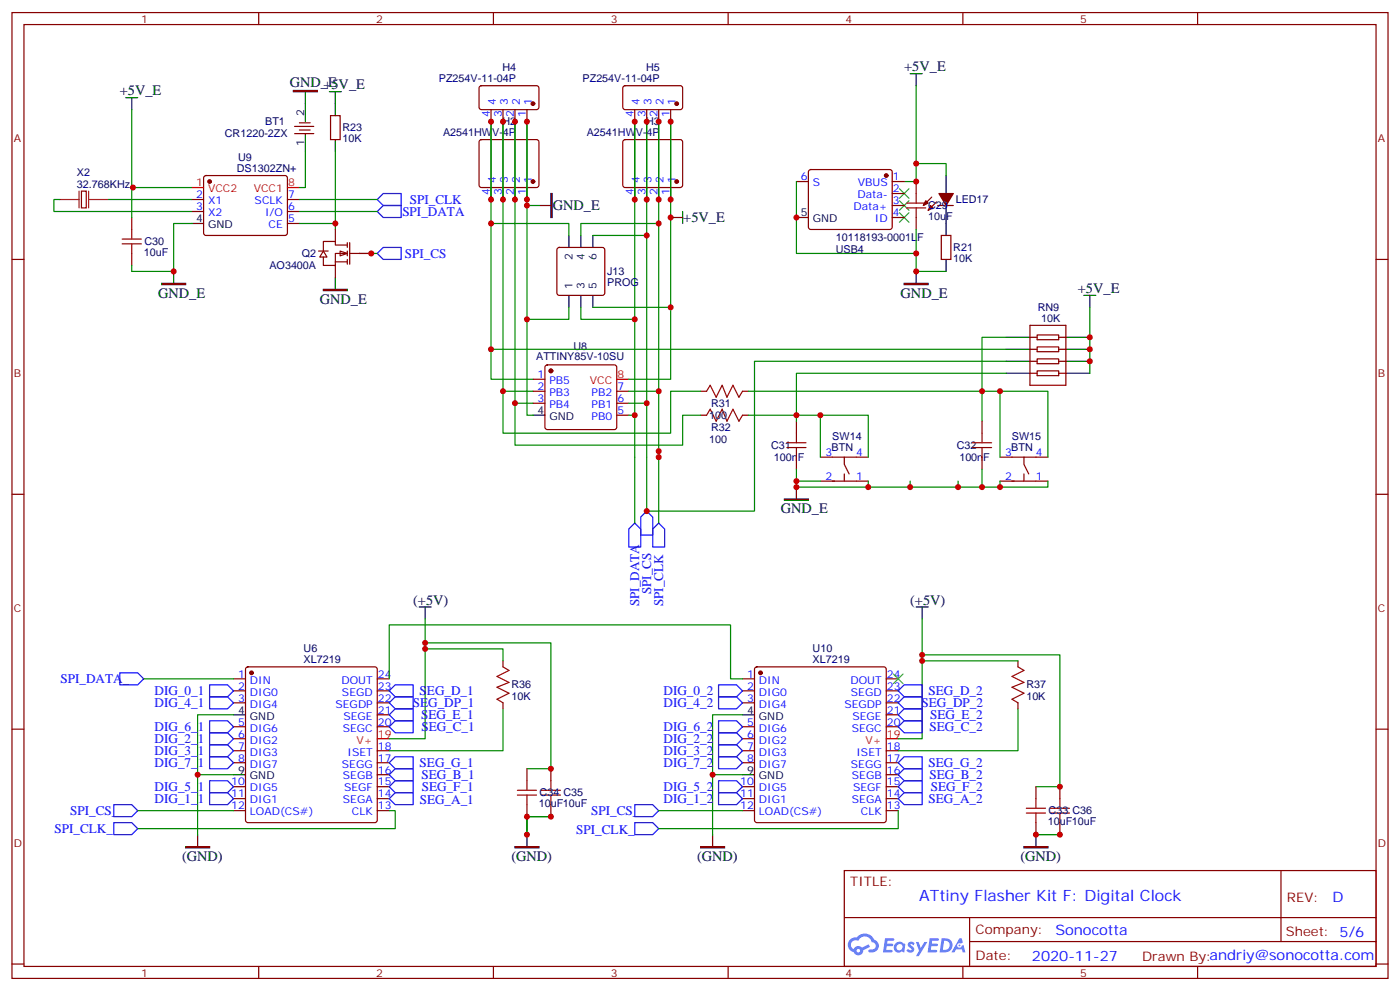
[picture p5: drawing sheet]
<svg xmlns="http://www.w3.org/2000/svg" width="412mm" height="292mm" viewBox="0 0 412 292" stroke-linecap="round" stroke-linejoin="round" font-family="sans-serif">
<g fill="none" stroke="#870000" stroke-width=".35">
<path d="M3.5 3.7h405.4v284.3h-405.4zM7.1 7.2h398.2v277.3h-398.2zM76.2 3.7v3.5M145.3 3.7v3.5M214.5 3.7v3.5M283.6 3.7v3.5M352.8 3.7v3.5M3.5 76.4h3.6M405.3 76.4h3.6M3.5 145.5h3.6M405.3 145.5h3.6M3.5 214.7h3.6"/>
<path d="M405.3 214.7h3.6M248.7 256.3h156.6v28.2h-156.6zM377.3 256.3v20.9M248.7 270.1h156.5M285.6 277.2h119.6M285.6 270.1v14.2M3.5 283.8h3.6M76.2 284.5v3.5M145.3 284.5v3.5M214.5 284.5v3.5M283.6 284.5v3.5M352.8 284.5v3.5"/>
<path d="M405.3 283.8h3.6"/>
</g>
<g fill="#5487ff">
<path d="M267.7 277.5a1.22 1.22 0 0 1 1.7 .2l-.4 .6a.47 .47 0 0 0-.3-.4 .47 .47 0 0 0-.5 .2l.1 .2a1.14 1.14 0 0 1 .8 1.8 1.14 1.14 0 0 1-1.9 0l-.2-.2 .5-.6 .7 .5a.29 .29 0 0 0 .3-.3 .29 .29 0 0 0-.2-.3 1.04 1.04 0 0 1-.6-1.7z"/>
<path d="M260.7 276.2h2.4l.3 .2-.2 .5-1.8 .1-.1 .8h1.5l.3 .4-.3 .4h-1.6l-.2 1.1h1.7l.2 .3-.2 .3-2.6 .1z"/>
<path d="M273.8 276.2h2.4l.3 .2-.1 .5-1.8 .1-.2 .8h1.6l.3 .4-.4 .4-1.6-.1-.1 1.1 1.7 .1 .2 .3-.2 .3-2.6 .1z"/>
<path d="M282.6 276.2h.7l.3 1.3-.6 .3a.69 .69 0 0 0-1 .3 .69 .69 0 0 0 .4 .9 .69 .69 0 0 0 .9-.6l.5-.2 .6 2.2h-.8l-.2-.9h-1.8l-.5 .9h-.8z"/>
<path d="M269.8 277.3h.8l.6 1.8 1.1-1.8h.9l-2.6 4.2h-.8l.9-1.5z"/>
<path d="M277.4 276.2l-.6 4.2h1.3a2.11 2.11 0 0 0 2.5-2.1 2.11 2.11 0 0 0-2.5-2.1zM278.1 277a1.39 1.39 0 0 1 1.7 1.4 1.39 1.39 0 0 1-1.8 1.2h-.3z"/>
<path d="M263.7 277.8a1.54 1.54 0 0 0-.1 2.2 1.54 1.54 0 0 0 2.2 .1l.6 .3 .3-2.3-.2-.3h-.4a1.49 1.49 0 0 0-2.4 0zM264 278.8a.94 .94 0 0 1 1.8 0 .94 .94 0 0 1-1.8 0z"/>
<path d="M250.4 276.6a2.18 2.18 0 0 0 1.1 3.7 1.44 1.44 0 0 0 1.6 .9 1.44 1.44 0 0 0 1.2-1.4l2-1.1-.5-.7-1.9 1a1.47 1.47 0 0 0-2.4 .4 1.39 1.39 0 0 1-.7-1.9 1.39 1.39 0 0 1 2-.5 2.12 2.12 0 0 1 2.2-1.3 2.12 2.12 0 0 1 1.9 1.7 1.14 1.14 0 0 1 1.1 1.4 1.14 1.14 0 0 1-1.7 .7 .43 .43 0 0 0-.5 .4 .43 .43 0 0 0 .4 .5 1.98 1.98 0 0 0 2.5-1.2 1.98 1.98 0 0 0-1.2-2.6 3.1 3.1 0 0 0-5.3-.6l-.9 .1zM252.3 279.9a.55 .55 0 0 1 1.1 0 .55 .55 0 0 1-1.1 0z"/>
<circle cx="282.6" cy="278.3" r=".26"/>
</g>
<g fill="none" stroke="#a10000" stroke-width=".35">
<path d="M267.1 59.8h5.6M269.9 57v2.8M36 71.8h5.6M36 70.4h5.6M38.8 67.6v2.8M38.8 71.8v2.8M267.1 61.2h5.6M269.9 61.2v2.8M208.1 115.2l1.1-1.8 1.8 3.5 1.7-3.5 1.4 3.5 1.8-3.5 1.8 3.5 1-1.7M208.1 122.2l1.1-1.7 1.8 3.5 1.7-3.5 1.4 3.5 1.8-3.5 1.8 3.5 1-1.8M231.8 131.8h5.6M231.8 130.4h5.6"/>
<path d="M234.6 127.5v2.9M234.6 131.8v2.8M286.5 131.8h5.6M286.5 130.4h5.6M289.3 127.5v2.9M289.3 131.8v2.8"/>
</g>
<g fill="none" stroke="#870000" stroke-width=".35">
<path d="M86.8 37.2h5.6M86.8 39.3h5.6M88.2 36.2h3.2M88.2 38.3h3.2M97.4 34h2.8v7.1h-2.8zM141.3 25.4l.5-.2 16.5 .1 .4 .6v5.9l-.7 .5-16.5-.1-.4-.6v-5.7zM144.6 32.3v3.5M148.2 32.3v3.5M151.7 32.3v3.5M155.2 32.3v3.5M183.7 25.4l.4-.2 16.6 .1 .4 .6-.1 5.9-.6 .5-16.5-.1-.5-.6v-5.7zM187 32.3v3.5"/>
<path d="M190.5 32.3v3.5M194 32.3v3.5M197.6 32.3v3.5M24 56.3h1.4v4.9h-1.4zM56.4 58.7h3.6M60.2 51.9l.5-.2h23.3l.5 .2 .2 .5-.1 16.5-.6 .4h-23.6l-.4-.7v-16.2zM84.7 58.7h3.5M141.3 41.3l.5-.2h16.2l.5 .2 .2 .5v12.7l-.2 .5-.5 .2h-16.2l-.5-.2-.2-.5v-12.7zM144.6 55.2v3.5M148.2 55.2v3.5M151.7 55.2v3.5M155.2 55.2v3.5"/>
<path d="M183.7 41.3l.4-.2h16.3l.5 .2 .2 .5v12.7l-.3 .5-.4 .2h-16.3l-.4-.2-.3-.5v-12.7zM187 55.2v3.5M190.5 55.2v3.5M194 55.2v3.5M197.6 55.2v3.5M234.6 53.4h3.5M238.4 50.1l.4-.2h23.3l.5 .2 .2 .5v16.5l-.7 .5-23.5-.1-.5-.6v-16.3zM262.8 53.4h3.5M262.8 57h3.5M269.9 53.4v3.6M274.5 58l-2.5 2.5M275.9 59.4l-2.5 2.5"/>
<path d="M38.8 64v3.6M38.8 74.6v3.5M56.4 62.3h3.6M84.7 62.3h3.5M84.7 65.8h3.5M164.3 73.1l.4-.3h12.7l.5 .3 .3 .5v12.7l-.3 .5-.5 .2h-12.7l-.5-.3-.2-.4v-12.7zM262.8 60.5h3.5M262.8 64h3.5M269.9 64v3.6M276.2 60.5h4.6M277.3 69.3h2.8v7.1h-2.8zM303.4 99.3h2.1"/>
<path d="M303.4 95.8h10.6v17.6h-10.6zM305.5 98.6h6.4v1.4h-6.4zM311.9 99.3h2.1M157 115.2h3.5M157 111.7h3.5M157 118.7h3.5M160.7 107.6l.5-.2h19.8l.5 .2 .2 .5v17.7l-.3 .5-.4 .2h-19.8l-.5-.3-.2-.4v-17.7zM181.7 115.2h3.5M181.7 118.7h3.5M206.4 115.2h1.7M218.7 115.2h1.8M303.4 109.9h2.1"/>
<path d="M303.4 102.8h2.1M303.4 106.4h2.1M305.5 109.2h6.4v1.4h-6.4zM305.5 105.7h6.4v1.4h-6.4zM305.5 102.1h6.4v1.4h-6.4zM311.9 109.9h2.1M311.9 102.8h2.1M311.9 106.4h2.1M181.7 122.2h3.5M206.4 122.2h1.7M218.7 122.2h1.8M234.6 124v3.5"/>
<path d="M234.6 134.6v3.5M241.7 134.6h14.1M248.7 134.6v2.1l1.4 2.8M248.7 139.5v2.1M289.3 124v3.5M289.3 134.6v3.5M294.6 134.6h14.1M301.6 134.6v2.1l1.4 2.8M301.6 139.5v2.1M241.7 141.6h14.1M294.6 141.6h14.1"/>
</g>
<g fill="none" stroke="#000" stroke-width=".35">
<path d="M37 28.8h3.6M38.8 28.8v3.5M90 27v8.8M90 39.3v5.3M97 27h3.5M98.8 27v7M268.1 21.7h3.5M269.9 21.7v3.5M98.8 41.1v3.5M278.7 51.7v5.3M51.2 79.9v3.5M56.4 65.8h3.6"/>
<path d="M158.7 60.5h3.6M167.6 69.3v3.5M171.1 69.3v3.5M174.6 69.3v3.5M197.6 64h3.5M201.1 62.3v3.5M234.6 64h3.5M269.9 79.9v3.5M278.7 60.5v8.8M278.7 76.4v3.5M98.8 81.7v3.5M167.6 87v3.5"/>
<path d="M171.1 87v3.5M174.6 87v3.5M296.3 99.3h7.1M314 99.3h7M319.3 87h3.5M321 87v3.5M296.3 109.9h7.1M296.3 106.4h7.1M296.3 102.8h7.1M314 109.9h7M314 106.4h7M314 102.8h7"/>
<path d="M157 122.2h3.5M234.6 143.4v3.5"/>
</g>
<g fill="none" stroke="#008700" stroke-width=".35">
<path d="M38.8 32.3v22.9h17.6M197.6 35.8v75.9h-12.4M269.9 25.2v28.2h-3.6M17.6 58.7h-1.7v3.6h40.5M31.7 58.7h24.7M39.2 55.2h-.4v8.8M88.2 58.7h22.9M90 44.6v10.6h-1.8M98.8 44.6v23M144.6 58.7v-22.9v75.9h12.4M148.2 58.7v-22.9v79.4h8.8M151.7 58.7v-22.9v82.9h5.3"/>
<path d="M155.2 58.7v-22.9v24.7h3.5M187 58.7v-22.9v86.4h-1.8M190.5 58.7v-22.9v82.9h-5.3M194 58.7v-22.9v79.4h-8.8M234.6 53.4v21.2h35.3v5.3h8.8M269.9 48.2h8.8v3.5M56.4 65.8h-5.2v14.1h-12.4v-1.8M88.2 62.3h22.9M88.2 65.8h10.6M105.8 74.6h5.3M144.6 65.8h23v3.5M155.2 60.5v61.7h1.8"/>
<path d="M174.6 69.3h15.9M194 65.8h-22.9v3.5M269.9 67.6v7M167.6 90.5v3.5h-12.4M171.1 90.5v3.5h15.9M174.6 90.5h23M296.3 99.3h-7v24.7M321 90.5v19.4M144.6 102.8h151.7M148.2 115.2v12.3h49.4v-12.3h8.8M151.7 118.7v12.4h49.4v-8.9h5.3M194 115.2v19.4"/>
<path d="M220.5 115.2h74.1v19.4M294.6 115.2h14.1v19.4M296.3 109.9h-61.7v14.1M296.3 106.4h-74.1v44.1h-31.7v-31.8M187 122.2v31.8M194 132.8v21.2M220.5 122.2h21.2v12.4M234.6 138.1v3.5M241.7 122.2h14.1v12.4M289.3 138.1v5.3M241.7 141.6h-7.1v1.8h33.5v-1.8M255.8 141.6v1.8"/>
<path d="M282.2 141.6v1.8M294.6 141.6v1.8h-26.5M308.7 141.6v1.8h-14.1"/>
</g>
<g fill="#870000" stroke="#870000" stroke-width=".35">
<path d="M276.6 57h4.2l-2.1 3.5z"/>
<path d="M274.1 60.5l.7 .7-1.4 .7z"/>
<path d="M272.7 59.1l.7 .7-1.4 .7z"/>
<circle cx="162.3" cy="109.2" r=".53"/>
<circle cx="61.7" cy="53.4" r=".53"/>
<circle cx="261.1" cy="51.7" r=".53"/>
<circle cx="157" cy="53.4" r=".53"/>
<circle cx="199.3" cy="53.4" r=".53"/>
<circle cx="157" cy="30.5" r=".53"/>
<circle cx="199.3" cy="30.5" r=".53"/>
</g>
<path d="M56.4 55.2h3.6M84.7 55.2h3.5M181.7 111.7h3.5" fill="none" stroke="#f00" stroke-width=".35"/>
<path d="M86.4 26.6h7.1v.4h-7.1zM162.3 57h.3v7h-.3zM47.6 83.4h7.1v.4h-7.1zM95.2 85.2h7.1v.3h-7.1zM266.3 83.4h7.1v.4h-7.1zM231.1 146.9h7v.4h-7z" fill="#000" stroke="#000" stroke-width=".35"/>
<path d="M111.1 58.7l1.8-1.7h5.3v3.5h-5.3zM111.1 62.3l1.8-1.8h5.3v3.5h-5.3zM111.1 74.6l1.8-1.8h5.3v3.6h-5.3zM187 154l1.7 1.8v5.2h-3.5v-5.2zM190.5 150.5l1.8 1.7v5.3h-3.6v-5.3zM194 154l1.8 1.8v5.2h-3.5v-5.2z" fill="none" stroke="#00f" stroke-width=".35"/>
<path d="M264.9 59.1l2.9 2.8M264.9 55.6l2.9 2.8M267.8 59.1l-2.9 2.8M267.8 55.6l-2.9 2.8M264.9 62.6l2.9 2.8M267.8 62.6l-2.9 2.8" fill="none" stroke="#3c3" stroke-width=".35"/>
<path d="M17.6 58.7h5.7M23.3 56.3v4.9M26.1 58.7h5.6M26.1 56.3v4.9" fill="none" stroke="#8c2424" stroke-width=".35"/>
<g fill="#fff" stroke="#870000" stroke-width=".35">
<path d="M100.2 73.9l2.1 .7-2.1 .7z"/>
<path d="M95.2 73.9l1.1 1.8h-2.1z"/>
</g>
<g fill="none" stroke="#870000" stroke-width=".35">
<path d="M93.8 73.9h2.9M98.8 77.1h3.5M98.8 67.6v3.5M98.8 78.1v3.6M102.3 72.1h-3.5v-1h-3.6v2.8M102.3 74.6h-3.5v3.5h-3.6v-2.4M102.3 71.4v1.4M102.3 73.9v1.4M102.3 76.4v1.4M103 71.4v6.4M103 74.6h6.4M68.8 199.8h3.5"/>
<path d="M72.6 196.5l.4-.2h37.4l.5 .2 .2 .5v44.5l-.2 .5-.5 .2h-37.4l-.5-.3-.2-.4v-44.5zM111.1 199.8h3.6M148.2 194.6v1.7M218.7 199.8h3.5M222.5 196.5l.5-.2h37.3l.5 .2 .3 .5v44.5l-.3 .5-.5 .2h-37.3l-.5-.3-.3-.4v-44.5zM261.1 199.8h3.5M299.9 194.6v1.7M68.8 203.4h3.5M68.8 206.9h3.5M68.8 214h3.5M68.8 217.5h3.5M111.1 203.4h3.6"/>
<path d="M111.1 206.9h3.6M111.1 214h3.6M111.1 210.4h3.6M148.2 206.9v1.8M218.7 203.4h3.5M218.7 206.9h3.5M218.7 214h3.5M218.7 217.5h3.5M261.1 203.4h3.5M261.1 206.9h3.5M261.1 214h3.5M261.1 210.4h3.5"/>
<path d="M299.9 206.9v1.8M68.8 221h3.5M68.8 224.5h3.5M68.8 231.6h3.5M68.8 235.1h3.5M68.8 238.7h3.5M111.1 221h3.6M111.1 224.5h3.6M111.1 231.6h3.6M111.1 235.1h3.6M111.1 238.7h3.6M111.1 228.1h3.6"/>
<path d="M155.2 226.3v3.5M155.2 236.9v3.5M162.3 226.3v3.5M162.3 236.9v3.5M218.7 221h3.5M218.7 224.5h3.5M218.7 231.6h3.5M218.7 235.1h3.5M218.7 238.7h3.5M261.1 221h3.5M261.1 224.5h3.5M261.1 231.6h3.5"/>
<path d="M261.1 235.1h3.5M261.1 238.7h3.5M261.1 228.1h3.5M305.2 231.6v3.5M312.2 231.6v3.5M305.2 242.2v3.5M312.2 242.2v3.5"/>
</g>
<g fill="none" stroke="#008700" stroke-width=".35">
<path d="M42.3 199.8h26.5M114.7 199.8v-15.8h100.5v15.8h3.5M125.2 182.2v35.3h-10.5M125.2 191h23v3.6M125.2 189.3h37.1v37h-7.1M271.6 182.2v35.3h-7M271.6 192.8h40.6v38.8h-7M271.6 194.6h28.3M68.8 210.4h-10.6v35.3M148.2 208.7v12.3h-33.5M218.7 210.4h-8.8v35.3M299.9 208.7v12.3h-35.3"/>
<path d="M40.6 238.7h28.2M58.2 228.1h10.6M114.7 238.7h1.7v5.2h-75.8M194 238.7h24.7M209.9 228.1h8.8M264.6 238.7v5.2h-70.6M155.2 240.4v5.3v-5.3h7.1M305.2 245.7h7"/>
</g>
<g fill="#870000" stroke="#870000" stroke-width=".35">
<circle cx="224" cy="198.1" r=".53"/>
<circle cx="74.1" cy="198.1" r=".53"/>
</g>
<path d="M123.5 178.7h3.5M125.2 178.7v3.5M269.9 178.7h3.5M271.6 178.7v3.5M68.8 210.4h3.5M218.7 210.4h3.5M68.8 228.1h3.5M218.7 228.1h3.5M58.2 245.7v3.5M155.2 245.7v3.5M209.9 245.7v3.5M305.2 245.7v3.5" fill="none" stroke="#000" stroke-width=".35"/>
<path d="M111.1 217.5h3.6M261.1 217.5h3.5" fill="none" stroke="#f00" stroke-width=".35"/>
<g fill="none" stroke="#a10000" stroke-width=".35">
<path d="M148.2 196.3l1.7 1.1-3.5 1.7 3.5 1.8-3.5 1.4 3.5 1.8-3.5 1.7 1.8 1.1M299.9 196.3l1.7 1.1-3.5 1.7 3.5 1.8-3.5 1.4 3.5 1.8-3.5 1.7 1.8 1.1M152.4 234.1h5.6M152.4 232.7h5.6M155.2 229.8v2.9M155.2 234.1v2.8M159.5 234.1h5.6M159.5 232.7h5.6M162.3 229.8v2.9M162.3 234.1v2.8M302.3 239.4h5.7M302.3 237.9h5.7"/>
<path d="M305.2 235.1v2.8M305.2 239.4v2.8M309.4 239.4h5.6M309.4 237.9h5.6M312.2 235.1v2.8M312.2 239.4v2.8"/>
</g>
<path d="M54.7 249.2h7v.4h-7zM151.7 249.2h7v.4h-7zM206.4 249.2h7v.4h-7zM301.6 249.2h7.1v.4h-7.1z" fill="#000" stroke="#000" stroke-width=".35"/>
<g fill="none" stroke="#00f" stroke-width=".35">
<path d="M35.3 198.1h5.3l1.7 1.7-1.7 1.8h-5.3zM61.7 212.2h5.3l1.8 1.8-1.8 1.7h-5.3zM61.7 205.1h5.3l1.8 1.8-1.8 1.8h-5.3zM61.7 219.3h5.3l1.8 1.7-1.8 1.8h-5.3zM61.7 215.7h5.3l1.8 1.8-1.8 1.8h-5.3zM61.7 201.6h5.3l1.8 1.8-1.8 1.7h-5.3zM114.7 214l1.7-1.8h5.3v3.5h-5.3zM114.7 206.9l1.7-1.8h5.3v3.6h-5.3zM114.7 203.4l1.7-1.8h5.3v3.5h-5.3zM114.7 210.4l1.7-1.7h5.3v3.5h-5.3zM211.7 201.6h5.3l1.7 1.8-1.7 1.7h-5.3zM211.7 215.7h5.3l1.7 1.8-1.7 1.8h-5.3z"/>
<path d="M211.7 219.3h5.3l1.7 1.7-1.7 1.8h-5.3zM211.7 205.1h5.3l1.7 1.8-1.7 1.8h-5.3zM211.7 212.2h5.3l1.7 1.8-1.7 1.7h-5.3zM264.6 203.4l1.7-1.8h5.3v3.5h-5.3zM264.6 206.9l1.7-1.8h5.3v3.6h-5.3zM264.6 214l1.7-1.8h5.3v3.5h-5.3zM266.3 208.7h5.3v3.5h-5.3l-1.7-1.8zM33.5 236.9h5.3l1.8 1.8-1.8 1.7h-5.3zM61.7 222.8h5.3l1.8 1.7-1.8 1.8h-5.3zM61.7 229.8h5.3l1.8 1.8-1.8 1.8h-5.3zM61.7 233.4h5.3l1.8 1.7-1.8 1.8h-5.3zM114.7 228.1l1.7-1.8h5.3v3.5h-5.3z"/>
<path d="M114.7 235.1l1.7-1.7h5.3v3.5h-5.3zM114.7 231.6l1.7-1.8h5.3v3.6h-5.3zM114.7 224.5l1.7-1.7h5.3v3.5h-5.3zM187 236.9h5.3l1.7 1.8-1.7 1.7h-5.3zM211.7 233.4h5.3l1.7 1.7-1.7 1.8h-5.3zM211.7 229.8h5.3l1.7 1.8-1.7 1.8h-5.3zM211.7 222.8h5.3l1.7 1.7-1.7 1.8h-5.3zM264.6 231.6l1.7-1.8h5.3v3.6h-5.3zM266.3 222.8h5.3v3.5h-5.3l-1.7-1.8zM266.3 233.4h5.3v3.5h-5.3l-1.7-1.8zM266.3 226.3h5.3v3.5h-5.3l-1.7-1.7zM33.5 242.2h5.3l1.8 1.7-1.8 1.8h-5.3z"/>
<path d="M187 242.2h5.3l1.7 1.7-1.7 1.8h-5.3z"/>
</g>
<path d="M263.2 198.4l2.8 2.9M266 198.4l-2.8 2.9" fill="none" stroke="#3c3" stroke-width=".35"/>
<g fill="#c00">
<circle cx="151.7" cy="118.7" r=".88"/>
<circle cx="148.2" cy="115.2" r=".88"/>
<circle cx="268.1" cy="143.4" r=".88"/>
<circle cx="294.6" cy="143.4" r=".88"/>
<circle cx="282.2" cy="143.4" r=".88"/>
<circle cx="255.8" cy="143.4" r=".88"/>
<circle cx="241.7" cy="122.2" r=".88"/>
<circle cx="294.6" cy="115.2" r=".88"/>
<circle cx="289.3" cy="143.4" r=".88"/>
<circle cx="289.3" cy="115.2" r=".88"/>
<circle cx="234.6" cy="143.4" r=".88"/>
<circle cx="234.6" cy="122.2" r=".88"/>
<circle cx="234.6" cy="141.6" r=".88"/>
<circle cx="187" cy="122.2" r=".88"/>
<circle cx="194" cy="115.2" r=".88"/>
<circle cx="190.5" cy="118.7" r=".88"/>
<circle cx="98.8" cy="65.8" r=".88"/>
<circle cx="321" cy="106.4" r=".88"/>
<circle cx="321" cy="102.8" r=".88"/>
<circle cx="321" cy="99.3" r=".88"/>
<circle cx="190.5" cy="150.5" r=".88"/>
<circle cx="194" cy="132.8" r=".88"/>
<circle cx="194" cy="134.6" r=".88"/>
<circle cx="269.9" cy="48.2" r=".88"/>
<circle cx="269.9" cy="53.4" r=".88"/>
<circle cx="234.6" cy="64" r=".88"/>
<circle cx="269.9" cy="74.6" r=".88"/>
<circle cx="269.9" cy="79.9" r=".88"/>
<circle cx="155.2" cy="58.7" r=".88"/>
<circle cx="151.7" cy="58.7" r=".88"/>
<circle cx="148.2" cy="58.7" r=".88"/>
<circle cx="144.6" cy="58.7" r=".88"/>
<circle cx="155.2" cy="35.8" r=".88"/>
<circle cx="151.7" cy="35.8" r=".88"/>
<circle cx="148.2" cy="35.8" r=".88"/>
<circle cx="144.6" cy="35.8" r=".88"/>
<circle cx="197.6" cy="64" r=".88"/>
<circle cx="197.6" cy="58.7" r=".88"/>
<circle cx="194" cy="58.7" r=".88"/>
<circle cx="190.5" cy="58.7" r=".88"/>
<circle cx="187" cy="58.7" r=".88"/>
<circle cx="197.6" cy="35.8" r=".88"/>
<circle cx="194" cy="35.8" r=".88"/>
<circle cx="190.5" cy="35.8" r=".88"/>
<circle cx="187" cy="35.8" r=".88"/>
<circle cx="144.6" cy="102.8" r=".88"/>
<circle cx="155.2" cy="60.5" r=".88"/>
<circle cx="155.2" cy="94" r=".88"/>
<circle cx="144.6" cy="65.8" r=".88"/>
<circle cx="187" cy="94" r=".88"/>
<circle cx="197.6" cy="90.5" r=".88"/>
<circle cx="194" cy="65.8" r=".88"/>
<circle cx="190.5" cy="69.3" r=".88"/>
<circle cx="51.2" cy="79.9" r=".88"/>
<circle cx="39.2" cy="55.2" r=".88"/>
<circle cx="109.4" cy="74.6" r=".88"/>
<circle cx="312.2" cy="231.6" r=".88"/>
<circle cx="305.2" cy="245.7" r=".88"/>
<circle cx="312.2" cy="245.7" r=".88"/>
<circle cx="155.2" cy="245.7" r=".88"/>
<circle cx="162.3" cy="226.3" r=".88"/>
<circle cx="155.2" cy="240.4" r=".88"/>
<circle cx="162.3" cy="240.4" r=".88"/>
<circle cx="58.2" cy="228.1" r=".88"/>
<circle cx="209.9" cy="228.1" r=".88"/>
<circle cx="125.2" cy="191" r=".88"/>
<circle cx="271.6" cy="194.6" r=".88"/>
<circle cx="125.2" cy="189.3" r=".88"/>
<circle cx="271.6" cy="192.8" r=".88"/>
</g>
<text font-size="4.6" fill="#00f" x="270.8" y="265.3">ATtiny Flasher Kit F: Digital Clock</text>
<g font-size="4.2">
<text x="266.3" y="21">+5V_E</text>
<text x="35.3" y="28">+5V_E</text>
<text x="85.4" y="25.6">GND_E</text>
<text x="95.2" y="26.3">+5V_E</text>
<text x="162.8" y="61.9">GND_E</text>
<text x="201.3" y="65.5">+5V_E</text>
<text x="46.6" y="87.7">GND_E</text>
<text x="94.2" y="89.4">GND_E</text>
<text x="265.3" y="87.7">GND_E</text>
<text x="317.5" y="86.3">+5V_E</text>
<text x="230" y="151.2">GND_E</text>
<text x="121.7" y="178">(+5V)</text>
<text x="268.1" y="178">(+5V)</text>
<text x="53.6" y="253.5">(GND)</text>
<text x="150.6" y="253.5">(GND)</text>
<text x="205.3" y="253.5">(GND)</text>
<text x="300.6" y="253.5">(GND)</text>
</g>
<g font-size="4.2" fill="#00f">
<text x="392.5" y="265.6">D</text>
<text x="310.9" y="275.1">Sonocotta</text>
<text x="304" y="282.9">2020-11-27</text>
</g>
<g font-size="3.9" fill="#00f">
<text x="120.7" y="59.9">SPI_CLK</text>
<text x="118.5" y="63.5">SPI_DATA</text>
<text x="119.2" y="75.9">SPI_CS</text>
<text x="188.3" y="178.5" transform="rotate(-90 188.3 178.5)">SPI_DATA</text>
<text x="191.8" y="175" transform="rotate(-90 191.8 175)">SPI_CS</text>
<text x="195.3" y="178.5" transform="rotate(-90 195.3 178.5)">SPI_CLK</text>
<text x="17.8" y="201.2">SPI_DATA_</text>
<text x="45.5" y="208.2">DIG_4_1</text>
<text x="45.5" y="204.7">DIG_0_1</text>
<text x="121.6" y="208.1">SEG_DP_1</text>
<text x="123.6" y="204.6">SEG_D_1</text>
<text x="195.5" y="204.7">DIG_0_2</text>
<text x="195.5" y="208.2">DIG_4_2</text>
<text x="271.5" y="208.1">SEG_DP_2</text>
<text x="273.5" y="204.6">SEG_D_2</text>
<text x="45.5" y="215.3">DIG_6_1</text>
<text x="124" y="211.7">SEG_E_1</text>
<text x="124.1" y="215.2">SEG_C_1</text>
<text x="195.5" y="215.3">DIG_6_2</text>
<text x="273.8" y="215.2">SEG_C_2</text>
<text x="274" y="211.7">SEG_E_2</text>
<text x="45.5" y="218.8">DIG_2_1</text>
<text x="195.5" y="218.8">DIG_2_2</text>
<text x="45.5" y="225.9">DIG_7_1</text>
<text x="45.5" y="222.3">DIG_3_1</text>
<text x="123.6" y="225.8">SEG_G_1</text>
<text x="195.5" y="222.3">DIG_3_2</text>
<text x="195.5" y="225.9">DIG_7_2</text>
<text x="273.5" y="225.8">SEG_G_2</text>
<text x="45.5" y="232.9">DIG_5_1</text>
<text x="124.1" y="229.3">SEG_B_1</text>
<text x="124.2" y="232.8">SEG_F_1</text>
<text x="195.5" y="232.9">DIG_5_2</text>
<text x="273.8" y="229.3">SEG_B_2</text>
<text x="274.2" y="232.8">SEG_F_2</text>
<text x="20.7" y="239.9">SPI_CS_</text>
<text x="45.5" y="236.4">DIG_1_1</text>
<text x="123.6" y="236.6">SEG_A_1</text>
<text x="174.1" y="239.9">SPI_CS_</text>
<text x="195.5" y="236.4">DIG_1_2</text>
<text x="273.5" y="236.4">SEG_A_2</text>
<text x="16.1" y="245.3">SPI_CLK_</text>
<text x="169.7" y="245.5">SPI_CLK_</text>
</g>
<g font-size="3.9" fill="#800">
<text x="250.5" y="260.9">TITLE:</text>
<text x="379.1" y="265.6">REV:</text>
<text x="287.4" y="275.1">Company:</text>
<text x="378.7" y="275.7">Sheet: 5/6</text>
<text x="287.4" y="282.8">Date:</text>
<text x="336.4" y="282.8">Drawn By:andriy@sonocotta.com</text>
</g>
<g font-size="3.2" fill="#800">
<text x="41.6" y="6.7">1</text>
<text x="110.8" y="6.7">2</text>
<text x="179.9" y="6.7">3</text>
<text x="249.1" y="6.7">4</text>
<text x="318.2" y="6.7">5</text>
<text x="4.1" y="41.8">A</text>
<text x="405.9" y="41.8">A</text>
<text x="4.1" y="110.9">B</text>
<text x="405.9" y="110.9">B</text>
<text x="4.1" y="180.1">C</text>
<text x="405.9" y="180.1">C</text>
<text x="4.1" y="249.2">D</text>
<text x="405.9" y="249.2">D</text>
<text x="41.6" y="287.5">1</text>
<text x="110.8" y="287.5">2</text>
<text x="179.9" y="287.5">3</text>
<text x="249.1" y="287.5">4</text>
<text x="318.2" y="287.5">5</text>
</g>
<g font-size="3.2" fill="#000080">
<text x="148" y="21">H4</text>
<text x="190.3" y="21">H5</text>
<text x="129.3" y="24.2">PZ254V-11-04P</text>
<text x="171.6" y="24.2">PZ254V-11-04P</text>
<text x="66.2" y="40.5">CR1220-2ZX</text>
<text x="78.1" y="36.9">BT1</text>
<text x="100.9" y="41.9">10K</text>
<text x="100.9" y="38.6">R23</text>
<text x="130.5" y="40">A2541HWV-4P</text>
<text x="148" y="36.7">H2</text>
<text x="172.8" y="40">A2541HWV-4P</text>
<text x="190.3" y="36.7">H3</text>
<text x="70.2" y="47.4">U9</text>
<text x="22.7" y="51.8">X2</text>
<text x="69.8" y="50.6">DS1302ZN+</text>
<text x="22.7" y="55.2">32.768KHz</text>
<text x="281.5" y="59.9">LED17</text>
<text x="273.4" y="64.9">10uF</text>
<text x="273.4" y="61.7">C29</text>
<text x="246.2" y="71.1">10118193-0001LF</text>
<text x="42.3" y="75.4">10uF</text>
<text x="42.5" y="72.2">C30</text>
<text x="88.9" y="75.8">Q2</text>
<text x="246.2" y="74.4">USB4</text>
<text x="280.8" y="77.2">10K</text>
<text x="280.8" y="73.9">R21</text>
<text x="79.4" y="79.1">AO3400A</text>
<text x="178.9" y="81.1">J13</text>
<text x="178.9" y="84.3">PROG</text>
<text x="305.7" y="91.7">RN9</text>
<text x="306.7" y="94.7">10K</text>
<text x="157.9" y="105.9">ATTINY85V-10SU</text>
<text x="168.9" y="103.1">U8</text>
<text x="209.5" y="119.8">R31</text>
<text x="208.9" y="123.4">100</text>
<text x="208.9" y="130.5">100</text>
<text x="209.5" y="126.8">R32</text>
<text x="245.2" y="129.6">SW14</text>
<text x="298.1" y="129.6">SW15</text>
<text x="227.2" y="132.2">C31</text>
<text x="227.9" y="135.7">100nF</text>
<text x="245" y="132.8">BTN</text>
<text x="281.9" y="132.2">C32</text>
<text x="282.6" y="135.7">100nF</text>
<text x="297.9" y="132.8">BTN</text>
<text x="89.4" y="195.3">XL7219</text>
<text x="89.4" y="192.1">U6</text>
<text x="239.4" y="195.3">XL7219</text>
<text x="239.4" y="192.1">U10</text>
<text x="150.6" y="202.7">R36</text>
<text x="302.3" y="202.7">R37</text>
<text x="150.6" y="205.9">10K</text>
<text x="302.3" y="205.9">10K</text>
<text x="158.7" y="237.7">10uF10uF</text>
<text x="158.9" y="234.4">C34 C35</text>
<text x="308.9" y="239.7">C33 C36</text>
<text x="308.7" y="243">10uF10uF</text>
</g>
<g font-size="3.2">
<text x="89.6" y="34" transform="rotate(-90 89.6 34)">2</text>
<text x="89.6" y="43.1" transform="rotate(-90 89.6 43.1)">1</text>
<text x="57.8" y="65.4">4</text>
<text x="235.9" y="63.7">5</text>
<text x="239.4" y="65.4">GND</text>
<text x="61.3" y="67.2">GND</text>
<text x="168.6" y="76.6" transform="rotate(-90 168.6 76.6)">2</text>
<text x="172.2" y="76.6" transform="rotate(-90 172.2 76.6)">4</text>
<text x="175.7" y="76.6" transform="rotate(-90 175.7 76.6)">6</text>
<text x="168.6" y="85.2" transform="rotate(-90 168.6 85.2)">1</text>
<text x="172.2" y="85.2" transform="rotate(-90 172.2 85.2)">3</text>
<text x="175.7" y="85.2" transform="rotate(-90 175.7 85.2)">5</text>
<text x="158.3" y="121.9">4</text>
<text x="161.8" y="123.6">GND</text>
<text x="70.1" y="210.1">4</text>
<text x="73.6" y="211.8">GND</text>
<text x="220.1" y="210.1">4</text>
<text x="223.6" y="211.8">GND</text>
<text x="70.1" y="227.7">9</text>
<text x="220.1" y="227.7">9</text>
<text x="73.6" y="229.5">GND</text>
<text x="223.6" y="229.5">GND</text>
</g>
<g font-size="3.2" fill="#00f">
<text x="144.3" y="34.5" transform="rotate(-90 144.3 34.5)">4</text>
<text x="146" y="31" transform="rotate(-90 146 31)">4</text>
<text x="147.8" y="34.5" transform="rotate(-90 147.8 34.5)">3</text>
<text x="149.6" y="31" transform="rotate(-90 149.6 31)">3</text>
<text x="151.3" y="34.5" transform="rotate(-90 151.3 34.5)">2</text>
<text x="153.1" y="31" transform="rotate(-90 153.1 31)">2</text>
<text x="154.9" y="34.5" transform="rotate(-90 154.9 34.5)">1</text>
<text x="156.6" y="31" transform="rotate(-90 156.6 31)">1</text>
<text x="186.6" y="34.5" transform="rotate(-90 186.6 34.5)">4</text>
<text x="188.4" y="31" transform="rotate(-90 188.4 31)">4</text>
<text x="190.1" y="34.5" transform="rotate(-90 190.1 34.5)">3</text>
<text x="191.9" y="31" transform="rotate(-90 191.9 31)">3</text>
<text x="193.7" y="34.5" transform="rotate(-90 193.7 34.5)">2</text>
<text x="195.4" y="31" transform="rotate(-90 195.4 31)">2</text>
<text x="197.2" y="34.5" transform="rotate(-90 197.2 34.5)">1</text>
<text x="199" y="31" transform="rotate(-90 199 31)">1</text>
<text x="146" y="53.9" transform="rotate(-90 146 53.9)">4</text>
<text x="149.6" y="53.9" transform="rotate(-90 149.6 53.9)">3</text>
<text x="153.1" y="53.9" transform="rotate(-90 153.1 53.9)">2</text>
<text x="156.6" y="53.9" transform="rotate(-90 156.6 53.9)">1</text>
<text x="188.4" y="53.9" transform="rotate(-90 188.4 53.9)">4</text>
<text x="191.9" y="53.9" transform="rotate(-90 191.9 53.9)">3</text>
<text x="195.4" y="53.9" transform="rotate(-90 195.4 53.9)">2</text>
<text x="199" y="53.9" transform="rotate(-90 199 53.9)">1</text>
<text x="235.9" y="53.1">6</text>
<text x="263" y="53.1">1</text>
<text x="57.8" y="58.4">2</text>
<text x="84.8" y="58.4">7</text>
<text x="144.3" y="57.4" transform="rotate(-90 144.3 57.4)">4</text>
<text x="147.8" y="57.4" transform="rotate(-90 147.8 57.4)">3</text>
<text x="151.3" y="57.4" transform="rotate(-90 151.3 57.4)">2</text>
<text x="154.9" y="57.4" transform="rotate(-90 154.9 57.4)">1</text>
<text x="186.6" y="57.4" transform="rotate(-90 186.6 57.4)">4</text>
<text x="190.1" y="57.4" transform="rotate(-90 190.1 57.4)">3</text>
<text x="193.7" y="57.4" transform="rotate(-90 193.7 57.4)">2</text>
<text x="197.2" y="57.4" transform="rotate(-90 197.2 57.4)">1</text>
<text x="239.4" y="54.9">S</text>
<text x="252.6" y="58.4">Data-</text>
<text x="252.7" y="54.9">VBUS</text>
<text x="263" y="56.6">2</text>
<text x="57.8" y="61.9">3</text>
<text x="61.3" y="60.1">X1</text>
<text x="61.3" y="63.7">X2</text>
<text x="75" y="60.1">SCLK</text>
<text x="78.1" y="63.7">I/O</text>
<text x="84.8" y="65.4">5</text>
<text x="84.8" y="61.9">6</text>
<text x="251.4" y="61.9">Data+</text>
<text x="257.7" y="65.4">ID</text>
<text x="263" y="60.1">3</text>
<text x="263" y="63.7">4</text>
<text x="79.1" y="67.2">CE</text>
<text x="158.3" y="111.3">1</text>
<text x="161.8" y="113.1">PB5</text>
<text x="158.3" y="114.8">2</text>
<text x="158.3" y="118.4">3</text>
<text x="161.8" y="116.6">PB3</text>
<text x="174.3" y="116.6">PB2</text>
<text x="181.9" y="118.4">6</text>
<text x="181.9" y="114.8">7</text>
<text x="161.8" y="120.1">PB4</text>
<text x="174.3" y="123.6">PB0</text>
<text x="174.3" y="120.1">PB1</text>
<text x="181.9" y="121.9">5</text>
<text x="243.2" y="134.2">3</text>
<text x="252.2" y="134.2">4</text>
<text x="296.1" y="134.2">3</text>
<text x="305.2" y="134.2">4</text>
<text x="243.2" y="141.3">2</text>
<text x="252.2" y="141.3">1</text>
<text x="296.1" y="141.3">2</text>
<text x="305.2" y="141.3">1</text>
<text x="70.1" y="199.5">1</text>
<text x="70.1" y="203">2</text>
<text x="73.6" y="201.3">DIN</text>
<text x="100.6" y="201.3">DOUT</text>
<text x="111.3" y="203">23</text>
<text x="111.3" y="199.5">24</text>
<text x="220.1" y="199.5">1</text>
<text x="220.1" y="203">2</text>
<text x="223.6" y="201.3">DIN</text>
<text x="250.5" y="201.3">DOUT</text>
<text x="261.2" y="203">23</text>
<text x="261.2" y="199.5">24</text>
<text x="70.1" y="206.6">3</text>
<text x="73.6" y="204.8">DIG0</text>
<text x="73.6" y="208.3">DIG4</text>
<text x="98.8" y="208.3">SEGDP</text>
<text x="100.7" y="204.8">SEGD</text>
<text x="111.3" y="206.6">22</text>
<text x="220.1" y="206.6">3</text>
<text x="223.6" y="204.8">DIG0</text>
<text x="223.6" y="208.3">DIG4</text>
<text x="248.8" y="208.3">SEGDP</text>
<text x="250.7" y="204.8">SEGD</text>
<text x="261.2" y="206.6">22</text>
<text x="70.1" y="213.6">5</text>
<text x="73.6" y="215.4">DIG6</text>
<text x="101" y="215.4">SEGC</text>
<text x="101.2" y="211.8">SEGE</text>
<text x="111.3" y="213.6">20</text>
<text x="111.3" y="210.1">21</text>
<text x="220.1" y="213.6">5</text>
<text x="223.6" y="215.4">DIG6</text>
<text x="250.9" y="215.4">SEGC</text>
<text x="251.1" y="211.8">SEGE</text>
<text x="261.2" y="213.6">20</text>
<text x="261.2" y="210.1">21</text>
<text x="70.1" y="217.1">6</text>
<text x="70.1" y="220.7">7</text>
<text x="73.6" y="218.9">DIG2</text>
<text x="111.3" y="220.7">18</text>
<text x="220.1" y="217.1">6</text>
<text x="220.1" y="220.7">7</text>
<text x="223.6" y="218.9">DIG2</text>
<text x="261.2" y="220.7">18</text>
<text x="70.1" y="224.2">8</text>
<text x="73.6" y="222.4">DIG3</text>
<text x="73.6" y="226">DIG7</text>
<text x="100.7" y="226">SEGG</text>
<text x="102.4" y="222.4">ISET</text>
<text x="111.3" y="227.7">16</text>
<text x="111.3" y="224.2">17</text>
<text x="220.1" y="224.2">8</text>
<text x="223.6" y="222.4">DIG3</text>
<text x="223.6" y="226">DIG7</text>
<text x="250.7" y="226">SEGG</text>
<text x="252.3" y="222.4">ISET</text>
<text x="261.2" y="227.7">16</text>
<text x="261.2" y="224.2">17</text>
<text x="68.1" y="231.2">10</text>
<text x="73.6" y="233">DIG5</text>
<text x="101" y="229.5">SEGB</text>
<text x="101.4" y="233">SEGF</text>
<text x="111.3" y="231.2">15</text>
<text x="218" y="231.2">10</text>
<text x="223.6" y="233">DIG5</text>
<text x="250.9" y="229.5">SEGB</text>
<text x="251.3" y="233">SEGF</text>
<text x="261.2" y="231.2">15</text>
<text x="68.1" y="234.8">11</text>
<text x="68.1" y="238.3">12</text>
<text x="73.6" y="236.5">DIG1</text>
<text x="101" y="236.5">SEGA</text>
<text x="111.3" y="238.3">13</text>
<text x="111.3" y="234.8">14</text>
<text x="218" y="234.8">11</text>
<text x="218" y="238.3">12</text>
<text x="223.6" y="236.5">DIG1</text>
<text x="250.9" y="236.5">SEGA</text>
<text x="261.2" y="238.3">13</text>
<text x="261.2" y="234.8">14</text>
<text x="73.6" y="240.1">LOAD(CS#)</text>
<text x="103.6" y="240.1">CLK</text>
<text x="223.6" y="240.1">LOAD(CS#)</text>
<text x="253.6" y="240.1">CLK</text>
</g>
<g font-size="3.2" fill="#f00">
<text x="57.8" y="54.9">1</text>
<text x="61.3" y="56.6">VCC2</text>
<text x="74.7" y="56.6">VCC1</text>
<text x="84.8" y="54.9">8</text>
<text x="173.8" y="113.1">VCC</text>
<text x="181.9" y="111.3">8</text>
<text x="105.1" y="218.9">V+</text>
<text x="111.3" y="217.1">19</text>
<text x="255" y="218.9">V+</text>
<text x="261.2" y="217.1">19</text>
</g>
</svg>
